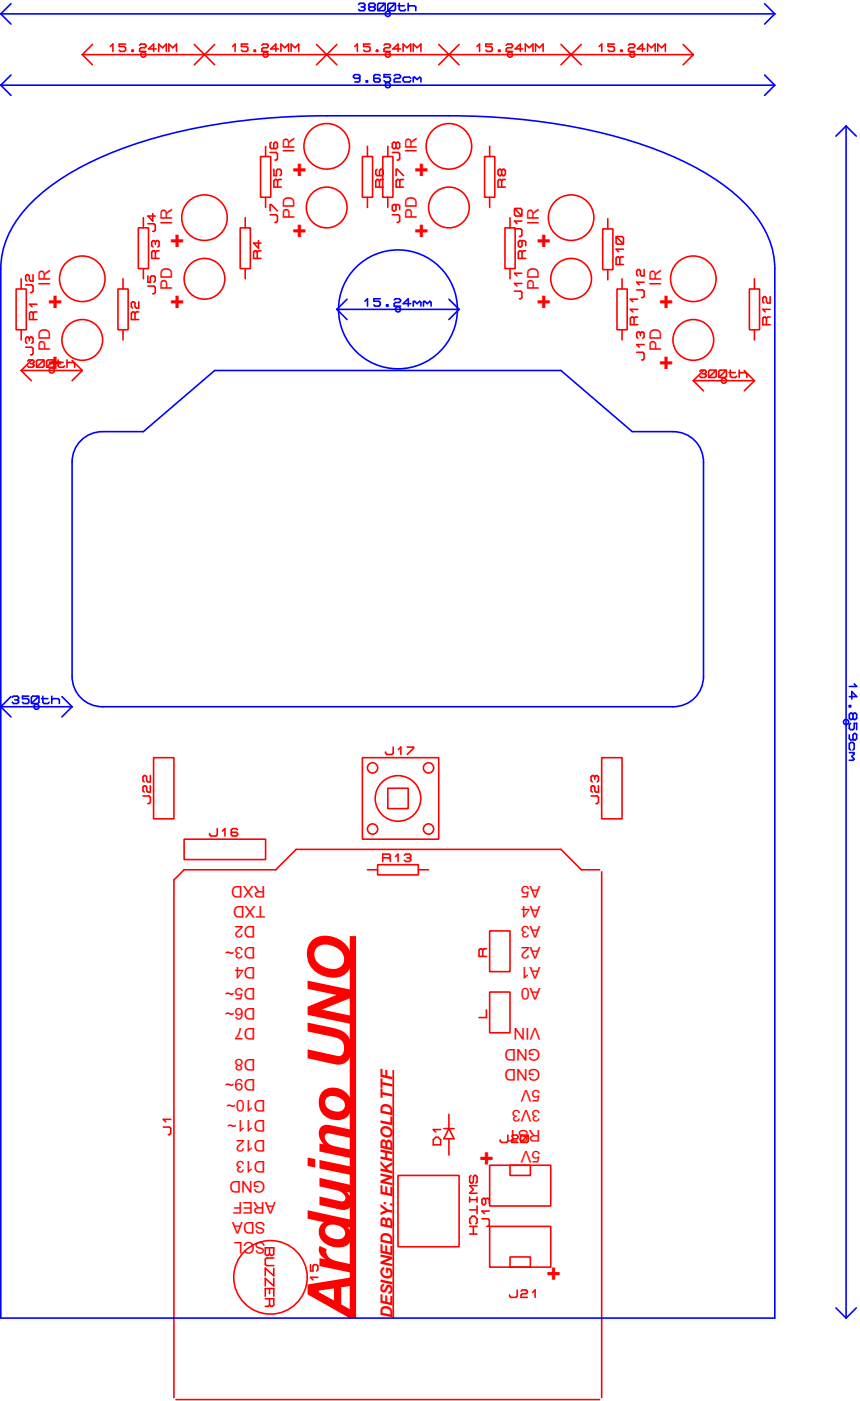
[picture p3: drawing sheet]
<svg xmlns="http://www.w3.org/2000/svg" width="107mm" height="175mm" viewBox="0 0 107 175" stroke-linecap="round" stroke-linejoin="round" font-family="sans-serif">
<g fill="none" stroke="#f00" stroke-width=".2">
<path d="M10.3 6.8h76.2M10.3 6.8l1.2 1.3M11.5 5.5l-1.2 1.3M13.8 5.8l.3-.3v.9M15.7 5.5h-.8v.3h.6l.2 .1v.3l-.2 .2h-.5l-.1-.2M16.5 6.2h.1v.2h-.1zM17.4 5.6l.2-.1h.4l.2 .1v.2l-.2 .1h-.4l-.2 .2v.3h.8M19.5 6.1h-1l.7-.6v.9M19.8 6.4v-.9l.5 .4 .4-.4v.9M21.1 6.4v-.9l.4 .4 .5-.4v.9M24.2 5.5l2.6 2.6M26.8 5.5l-2.6 2.6"/>
<path d="M29 5.8l.3-.3v.9M30.9 5.5h-.8v.3h.6l.2 .1v.3l-.2 .2h-.4l-.2-.2M31.7 6.2h.2v.2h-.2zM32.5 19.5h1.3v5.1h-1.3zM32.6 5.6l.2-.1h.5l.1 .1v.2l-.1 .1h-.5l-.2 .2v.3h.8M33.1 18.2v1.3M33.7 19h.7l.2 .2v.6l-.2 .1h-.1M33.8 17.7l-.1 .2v.5l.1 .1h.6l.2-.1v-.5l-.2-.2h-.1l-.2 .2v.6M34.7 6.1h-.9l.6-.6v.9M35 6.4v-.9l.5 .4 .5-.4v.9M36.3 6.4v-.9l.5 .4 .4-.4v.9M39.5 5.5l2.5 2.6"/>
<path d="M42 5.5l-2.5 2.6M44.2 5.8l.4-.3v.9M45.2 19.5h1.3v5.1h-1.3zM45.8 18.2v1.3M46.1 5.5h-.8v.3h.7l.1 .1v.3l-.1 .2h-.5l-.2-.2M46.9 6.2h.2v.2h-.2zM47.7 19.5h1.3v5.1h-1.3zM47.9 5.6l.1-.1h.5l.2 .1v.2l-.2 .1h-.5l-.1 .2v.3h.8M48.4 18.2v1.3M48.9 19h.8l.1 .2v.6l-.1 .1h-.2M49.4 17.9l-.2-.2h-.1l-.2 .2v.5l.2 .1h.1l.2-.1M49.4 17.9l.1-.2h.2l.1 .2v.5l-.1 .1h-.2l-.1-.1"/>
<path d="M49.4 17.9v.5M49.9 6.1h-.9l.6-.6v.9M50.3 6.4v-.9l.4 .4 .5-.4v.9M51.5 6.4v-.9l.5 .4 .5-.4v.9M54.7 5.5l2.5 2.6M57.2 5.5l-2.5 2.6M59.5 5.8l.3-.3v.9M60.4 19.5h1.3v5.1h-1.3zM61.1 18.2v1.3M61.4 5.5h-.8v.3h.6l.2 .1v.3l-.2 .2h-.5l-.1-.2M62.2 6.2h.1v.2h-.1zM63.1 5.6l.2-.1h.5l.1 .1v.2l-.1 .1h-.5l-.2 .2v.3h.8"/>
<path d="M65.2 6.1h-1l.7-.6v.9M65.5 6.4v-.9l.5 .4 .5-.4v.9M66.8 6.4v-.9l.5 .4 .4-.4v.9M69.9 5.5l2.6 2.6M72.5 5.5l-2.6 2.6M74.7 5.8l.3-.3v.9M76.6 5.5h-.8v.3h.7l.1 .1v.3l-.1 .2h-.5l-.2-.2M77.4 6.2h.2v.2h-.2zM78.4 5.6l.1-.1h.5l.2 .1v.2l-.2 .1h-.5l-.1 .2v.3h.8M80.4 6.1h-.9l.6-.6v.9M80.7 6.4v-.9l.5 .4 .5-.4v.9M82 6.4v-.9l.5 .4 .5-.4v.9"/>
<path d="M85.2 5.5l1.3 1.3M86.5 6.8l-1.3 1.3M2 36h1.3v5.1h-1.3zM2.6 34.7v1.3M3.2 35.5h.8l.1 .2v.6l-.1 .2h-.2M4.1 34.2v.8h-.3l-.1-.1v-.5l-.2-.2h-.2l-.1 .2v.5l.1 .1M4.1 39l-.1-.1h-.2l-.1 .1v.8h.9M4.1 39v.8M4.6 38.9h-.3l-.2 .1M4.6 37.9h-.9l.3 .3M14.7 36h1.3v5.1h-1.3zM15.3 34.7v1.3"/>
<path d="M16.8 39l-.1-.1h-.2l-.1 .1v.8h.9M16.8 39v.8M17.2 28.4h1.3v5.1h-1.3zM17.3 38.9h-.3l-.2 .1M17.3 37.6v.8h-.3l-.2-.2v-.4l-.1-.2h-.2l-.1 .2v.4l.1 .2M17.9 27.1v1.3M17.9 33.5v1.2M18.4 27.9h.8l.2 .1v.7l-.2 .1h-.2M18.4 34.4v.8h.3v-.7l.2-.1h.3l.2 .1v.5l-.2 .2M18.4 35.7h.8l.2 .1v.6l-.2 .2h-.2M19 26.6v1l-.6-.7h1M19.4 31.4l-.2-.1h-.1l-.2 .1v.8h.9"/>
<path d="M19.4 30.1l-.2-.1h-.1l-.2 .1v.5l.2 .2M19.4 30.1v.4M19.4 31.4v.8M19.4 30.1l.1-.1h.2l.1 .1v.5l-.1 .2M19.8 31.3h-.3l-.1 .1M29.9 28.4h1.3v5.1h-1.3zM30.6 27.1v1.3M30.6 33.5v1.2M32.1 31.4l-.2-.1h-.1l-.2 .1v.8h.9M32.1 31.4v.8M32.2 30v.9l-.6-.6h.9M32.5 31.3h-.3l-.1 .1"/>
<path d="M33.1 24.6v1.3M33.7 26.8h.7l.2 .1v.7l-.2 .1h-.1M33.7 26.3v-.8h.1l.8 .8M34.2 21.1v.8h.3v-.6l.1-.2h.3l.2 .2v.4l-.2 .2M34.6 22.5v.8M34.6 22.5l-.1-.1h-.2l-.1 .1v.8h.9M35.1 22.4h-.3l-.2 .1M45.8 24.6v1.3M47 21.1l-.1 .2v.4l.1 .2h.6l.2-.2v-.4l-.2-.2h-.1l-.2 .2v.6M47.3 22.5l-.1-.1h-.2l-.1 .1v.8h.9M47.3 22.5v.8M47.8 22.4h-.3l-.2 .1"/>
<path d="M48.4 24.6v1.3M48.9 26.8h.8l.1 .1v.7l-.1 .1h-.2M49.2 25.5l.2 .2v.4l-.2 .2h-.1l-.2-.2v-.4l.2-.2h.6l.1 .2v.4M49.4 21.9v-.8h.1l.8 .8M49.9 22.5v.8M49.9 22.5l-.2-.1h-.2l-.1 .1v.8h.9M50.3 22.4h-.3l-.1 .1M61.1 24.6v1.3M62.6 22.5l-.2-.1h-.2l-.1 .1v.8h.9M62.6 21.3l-.2-.2h-.2l-.1 .2v.4l.1 .2h.2l.2-.2M62.6 21.3l.1-.2h.2l.1 .2v.4l-.1 .2h-.2l-.1-.2M62.6 21.3v.4"/>
<path d="M62.6 22.5v.8M63 28.4h1.2v5.1h-1.2zM63 22.4h-.3l-.1 .1M63.6 27.1v1.3M63.6 33.5v1.2M64.2 28.5h.7l.2 .2v.6l-.2 .2h-.1M64.2 36.3h.7l.2 .1v.7l-.2 .1h-.1M64.2 26l.9 .9M64.3 26h.6l.2 .1v.7l-.2 .1h-.6l-.1-.1v-.7zM64.9 30l.2 .1v.5l-.2 .2h-.1l-.2-.2v-.5l.2-.1h.6l.2 .1v.5M65.1 27.6h-.9l.3 .3M65.1 35.3h-.9l.3 .3"/>
<path d="M65.1 34.1h-.9l.3 .3M65.1 31.4v.8M65.1 31.4l-.2-.1h-.1l-.2 .1v.8h1M65.6 31.3h-.4l-.1 .1M75.2 28.5h1.2v5.1h-1.2zM75.8 27.3v1.2M75.8 33.6v1.3M76.8 29.5l.9 .9M76.9 36h1.3v5.1h-1.3zM77 29.5h.6l.1 .1v.7l-.1 .1h-.6l-.2-.1v-.7zM77.3 32.2l-.2-.2h-.1l-.2 .2v.8h.9M77.3 32.2v.8"/>
<path d="M77.6 34.7v1.3M77.7 32h-.3l-.1 .2M77.7 31.1h-.9l.3 .3M79.1 39.7l-.2-.2h-.1l-.2 .2v.8h.9M79.1 39.7v.8M79.4 36.1h.8l.1 .2v.6l-.1 .2h-.2M79.5 39.5h-.3l-.1 .2M79.5 38.6h-.9l.3 .3M79.5 37.3h-.9l.3 .3M80.3 35.2h-.9l.3 .3M80.3 33.6v.8h-.3l-.1-.2v-.4l-.2-.2h-.2l-.1 .2v.4l.1 .2M93.4 36h1.3v5.1h-1.3z"/>
<path d="M94.1 34.7v1.3M95.6 39.7l-.2-.2h-.1l-.2 .2v.8h.9M95.6 39.7v.8M96 39.5h-.3l-.1 .2M96 38.6h-.9l.3 .3M96 37v.8h-.3l-.1-.2v-.5l-.2-.1h-.1l-.2 .1v.5l.2 .2M2.6 41.1v1.3M2.6 46.2h7.7M2.6 46.2l1.3 1.2M3.2 43.3h.8l.1 .1v.7l-.1 .1h-.2M3.4 45l.2-.1h.5l.1 .1v.2l-.1 .1M3.7 42.2l.1-.2h.2l.1 .2v.4l-.1 .2"/>
<path d="M3.7 42.2l-.2-.2h-.2l-.1 .2v.4l.1 .2M3.7 42.2v.3M3.8 45.3h.3M3.9 44.9l-1.3 1.3M4.1 45.3l.1 .2v.1l-.1 .2h-.5l-.2-.2M4.5 45l.2-.1h.6l.2 .1v.6l-.2 .2h-.6l-.2-.2zM5.5 44.9l-1 .9M5.8 45l.2-.1h.6l.2 .1v.6l-.2 .2h-.6l-.2-.2zM6.8 44.9l-1 .9M7.1 45.2h.8M7.2 44.9v.7l.2 .2h.5l.1-.2M8.4 45.3l.1-.1h.6l.2 .1v.5"/>
<path d="M8.4 44.9v.9M9 44.9l1.3 1.3M10.3 46.2l-1.3 1.2M15.3 41.1v1.3M77.6 41.1v1.3M79.4 43.9h.8l.1 .2v.6l-.1 .2h-.2M79.9 41.5l.1-.1h.2l.1 .1v.5l-.1 .2M79.9 41.5l-.2-.1h-.2l-.1 .1v.5l.1 .2M79.9 41.5v.3M80.3 42.9h-.9l.3 .4M86.5 47.4h7.6M86.5 47.4l1.2 1.3"/>
<path d="M87.3 46.3l.1-.2h.5l.1 .2v.1l-.1 .2M87.6 46.6h.3M87.7 46.2l-1.2 1.2M87.9 46.6l.1 .1v.2l-.1 .1h-.5l-.1-.1M88.4 46.3l.1-.2h.7l.1 .2v.6l-.1 .1h-.7l-.1-.1zM89.3 46.1l-.9 .9M89.6 46.3l.2-.2h.6l.2 .2v.6l-.2 .1h-.6l-.2-.1zM90.6 46.1l-1 .9M90.9 46.4h.8M91.1 46.1v.8l.1 .1h.5l.2-.1M92.2 46.6l.1-.2h.7l.1 .2v.4M92.2 46.1v.9"/>
<path d="M92.8 46.2l1.3 1.2M94.1 41.1v1.3M94.1 47.4l-1.3 1.3M17.8 99.2h.8l.1 .2v.6l-.1 .2h-.2M18.7 96.7v.8h-.3l-.1-.2v-.5l-.2-.1h-.1l-.2 .1v.5l.2 .2M18.7 97.9v.8h-.3l-.1-.1v-.5l-.2-.2h-.1l-.2 .2v.5l.2 .1M19.1 94.4h2.6v7.7h-2.6zM45.2 94.4h9.5v10.2h-9.5zM48.4 98.2h2.5v2.6h-2.5zM49 93.1v.8l-.1 .1h-.7l-.1-.1v-.2M49.7 93.4l.3-.3v.9M50.8 93.1h.8v.2l-.8 .7"/>
<path d="M73.7 99.2h.8l.1 .2v.6l-.1 .2h-.2M74.2 96.8l-.2-.1h-.1l-.2 .1v.5l.2 .2M74.2 96.8l.1-.1h.2l.1 .1v.5l-.1 .2M74.2 96.8v.3M74.6 97.9v.8h-.3l-.1-.1v-.5l-.2-.2h-.1l-.2 .2v.5l.2 .1M75 94.4h2.6v7.7h-2.6zM23 104.6h10.1v2.5h-10.1zM27.1 103.3v.7l-.2 .2h-.6l-.2-.2v-.1M27.7 103.6l.3-.3v.9M29.6 103.4l-.1-.1h-.5l-.2 .1v.6l.2 .2h.5l.1-.2v-.1l-.1-.2h-.7M45.8 108.4h1.3M47.1 107.8h5.1v1.2h-5.1z"/>
<path d="M47.7 106.9h.8M48.5 106.9l.2-.1v-.2l-.2-.1h-.8v.9M48.5 106.9l.2 .2v.3M49.3 106.8l.3-.3v.9M50.4 106.6l.2-.1h.5l.1 .1v.2l-.1 .1M50.7 106.9h.4M51.1 106.9l.1 .2v.1l-.1 .2h-.5l-.2-.2M52.2 108.4h1.2M60.2 118.4l-.2-.1h-.1l-.2 .1v.8h1M60.2 118.4v.8M60.7 118.3h-.4l-.1 .1M61.1 116h2.5v5.1h-2.5z"/>
<path d="M74.8 108.4h-2.3l-2.6-2.5h-33l-2.5 2.5h-11.4l-1.3 1.3v64.5M75 108.7v65.5M21.3 139.5h-.9l.3 .3M56 138.9v1.8M60.7 125.9v.9h-1M61.1 123.6h2.5v5.1h-2.5zM20.4 140.5h.7l.2 .1v.7l-.2 .1h-.1M33.1 155.5h1v.8l-.1 .2h-.2l-.2-.2-.2 .2h-.2l-.1-.2zM33.6 155.5v.8M34.1 158.1v.9l-1-.9v.9M34.1 159.3v1l-1-1v1M34.1 156.8h-.9l-.1 .2v.6l.1 .1h.9"/>
<path d="M38.7 157.6v.8h.3v-.6l.2-.2h.3l.1 .2v.5l-.1 .1M39.6 159.2h-.9l.3 .3M49.6 146.5h7.6v8.9h-7.6zM54 142.1l.3-.4h.3l.3 .4v.6h-.9zM54.9 140.8h-.9l.3 .3M55.3 140.7h1.3M56 140.7l.6 1.2h-1.3zM56 141.9v2.1M58.6 149.2v.6M58.6 149.5h.9M58.6 150.8h.9M58.6 152.9h.9"/>
<path d="M58.6 153.8h.9M58.7 146.5l-.1 .2v.6l.1 .2h.2l.1-.2v-.6l.2-.2h.1l.2 .2v.6l-.2 .2M58.7 152.5l-.1-.1v-.5l.3-.3h.3l.3 .3v.5l-.2 .1M59 152.9v.9M59.5 149.2v.6M59.5 150.3v1M59.5 147.8h-.9l.4 .5-.4 .4h.9M60.1 151.9h.8l.1 .2v.6l-.1 .2h-.2M60.4 149.4l.2 .1v.5l-.2 .2h-.2l-.1-.2v-.5l.1-.1h.7l.1 .1v.5M61 150.9h-.9l.3 .4M61.1 145.2h7.6v5.1h-7.6zM61.1 152.9h7.6v5h-7.6z"/>
<path d="M63.3 141.5v.7l-.1 .2h-.7l-.1-.2v-.1M63.6 145.2h2.5v1.3h-2.5zM63.6 156.7h2.5v1.2h-2.5zM63.8 141.6l.2-.1h.4l.2 .1v.2l-.2 .1h-.4l-.2 .2v.3h.8M64.9 141.6l.2-.1h.6l.2 .1v.6l-.2 .2h-.6l-.2-.2zM65.9 141.5l-1 .9M21.9 174.4h52.9M33.1 161.6v-1h1v1M33.1 161.9h1v.8l-.1 .1h-.2l-.2-.1M33.6 160.6v.6M33.6 161.9v.8M33.6 162.7l-.2 .1h-.3"/>
<path d="M38.7 160.2h.8l.1 .1v.7l-.1 .1h-.2M64.5 160.8v.7l-.2 .2h-.6l-.2-.2v-.1M65 160.9l.1-.1h.5l.2 .1v.2l-.2 .1h-.5l-.1 .2v.3h.8M66.4 161.1l.3-.3v.9"/>
<circle cx="17.9" cy="6.8" r=".32"/>
<circle cx="33.1" cy="6.8" r=".32"/>
<circle cx="40.7" cy="18.2" r="2.84"/>
<circle cx="48.4" cy="6.8" r=".32"/>
<circle cx="56" cy="18.2" r="2.84"/>
<circle cx="63.6" cy="6.8" r=".32"/>
<circle cx="78.8" cy="6.8" r=".32"/>
<circle cx="10.3" cy="34.8" r="2.84"/>
<circle cx="25.5" cy="27.1" r="2.84"/>
<circle cx="25.5" cy="34.8" r="2.54"/>
<circle cx="40.7" cy="25.9" r="2.54"/>
<circle cx="56" cy="25.9" r="2.54"/>
<circle cx="71.2" cy="27.1" r="2.84"/>
<circle cx="71.2" cy="34.8" r="2.54"/>
<circle cx="86.5" cy="34.8" r="2.84"/>
<circle cx="6.4" cy="46.2" r=".32"/>
<circle cx="10.3" cy="42.4" r="2.54"/>
<circle cx="86.5" cy="42.4" r="2.54"/>
<circle cx="90.3" cy="47.4" r=".32"/>
<circle cx="46.5" cy="95.7" r=".64"/>
<circle cx="49.6" cy="99.5" r="2.84"/>
<circle cx="53.4" cy="95.7" r=".64"/>
<circle cx="46.5" cy="103.3" r=".64"/>
<circle cx="53.4" cy="103.3" r=".64"/>
<circle cx="33.7" cy="159.2" r="4.6"/>
</g>
<path d="M44 116.7v47.6" fill="none" stroke="#f00" stroke-width=".79" stroke-linecap="butt"/>
<path d="M49 133.4v30.9" fill="none" stroke="#f00" stroke-width=".21"/>
<g fill="none" stroke="#00f" stroke-width=".2">
<path d="M.1 10.6h96.5M.1 10.6l1.3 1.3M.1 1.7h96.5M.1 1.7l1.3 1.3M1.4 9.3l-1.3 1.3M1.4 .5l-1.3 1.2M44.7 .6l.2-.2h.4l.2 .2v.1l-.2 .2M44.9 9.6l-.2 .2h-.5l-.1-.2v-.2l.1-.1h.5l.2 .1v.7l-.2 .1h-.5M45 .9h.3M45.3 .9l.2 .1v.2l-.2 .1h-.4l-.2-.1M45.7 10.1h.1v.1h-.1zM46.1 .9l-.1-.2v-.1l.1-.2h.5l.2 .2v.1l-.2 .2"/>
<path d="M46.1 .9l-.1 .1v.2l.1 .1h.5l.2-.1v-.2l-.2-.1M46.1 .9h.5M47.1 .6l.1-.2h.7l.1 .2v.6l-.1 .1h-.7l-.1-.1zM47.4 9.4l-.2-.1h-.4l-.2 .1v.7l.2 .1h.4l.2-.1v-.2l-.2-.1h-.6M48 .4l-.9 .9M48.4 .6l.1-.2h.6l.2 .2v.6l-.2 .1h-.6l-.1-.1zM48.7 9.3h-.8v.3h.6l.2 .2v.3l-.2 .1h-.5l-.1-.1M49.2 9.4l.1-.1h.5l.1 .1v.2l-.1 .2h-.5l-.1 .1v.3h.7M49.3 .4l-.9 .9M49.6 .7h.8M49.8 .4v.8l.1 .1h.5l.2-.1M50.9 .9l.2-.2h.6l.1 .2v.4"/>
<path d="M50.9 .4v.9M51.2 9.8l-.1-.2h-.7l-.1 .2v.3l.1 .1h.7l.1-.1M51.5 9.6v.6M51.5 9.8l.2-.2 .3 .3 .3-.3 .2 .2v.4M95.3 9.3l1.3 1.3M95.3 .5l1.3 1.2M96.6 10.6l-1.3 1.3M96.6 1.7l-1.3 1.3M105.5 15.7v148.6M105.5 15.7l-1.3 1.3M105.5 15.7l1.3 1.3M3.8 25.4a29.7 29.7 0 0 1 10.1-6.4 72.9 72.9 0 0 1 26.8-4.6h15.3a72.9 72.9 0 0 1 26.8 4.6 29.7 29.7 0 0 1 10.1 6.4 11.6 11.6 0 0 1 3.7 8.1v130.8h-96.5v-130.8a11.6 11.6 0 0 1 3.7-8.1z"/>
<path d="M42 38.6h15.2M42 38.6l1.3 1.2M43.3 37.3l-1.3 1.3M45.5 37.5l.3-.3v1M47.4 37.2h-.8v.3h.6l.2 .2v.3l-.2 .2h-.4l-.2-.2M48.2 38h.2v.2h-.2zM49.2 37.4l.1-.2h.5l.1 .2v.1l-.1 .2h-.5l-.1 .1v.4h.7M51.2 37.8h-.9l.6-.6v1M51.5 37.5v.7M51.5 37.7l.2-.2 .3 .3 .3-.3 .2 .2v.5M52.8 37.5v.7M52.8 37.7l.2-.2 .3 .3 .3-.3 .2 .2v.5"/>
<path d="M56 37.3l1.2 1.3M57.2 38.6l-1.2 1.2M10.1 54.9a3.8 3.8 0 0 1 2.7-1.1h5.1l8.9-7.6h43.1l8.9 7.6h5.1a3.8 3.8 0 0 1 3.8 3.8v26.7a3.8 3.8 0 0 1-3.8 3.8h-71.1a3.8 3.8 0 0 1-3.8-3.8v-26.7a3.8 3.8 0 0 1 1.1-2.7zM.1 88.1h8.9M.1 88.1l1.3 1.3M1.4 86.8l-1.3 1.3M1.5 86.9l.2-.1h.5l.1 .1v.2l-.1 .1M1.8 87.2h.4M2.2 87.2l.1 .2v.1l-.1 .2h-.5l-.2-.2M3.6 86.8h-.8v.3h.6l.2 .1v.3l-.2 .2h-.4l-.2-.2M3.9 86.9l.2-.1h.6l.2 .1v.6l-.2 .2h-.6l-.2-.2zM4.9 86.8l-1 .9"/>
<path d="M5.2 87.1h.8M5.3 86.8v.7l.2 .2h.5l.1-.2M6.4 87.2l.2-.1h.6l.2 .1v.5M6.4 86.8v.9M7.7 86.8l1.3 1.3M9 88.1l-1.3 1.3M105.9 86.8h.9l-.6-.6v.9M105.9 87.9h.2v.2h-.2zM105.9 91.6v.5l.2 .1h.6l.1-.1v-.5l-.1-.2h-.2l-.1 .2v.5l.1 .1M105.9 93.8h.6M106.1 90.2l-.2 .1v.5l.2 .1h.3l.1-.1v-.6h.3v.7M106.1 93.5l-.2-.2v-.6l.2-.2h.3l.1 .2v.6l-.1 .2"/>
<path d="M106.4 89l-.2-.1h-.1l-.2 .1v.5l.2 .2h.1l.2-.2M106.4 89l.1-.1h.2l.1 .1v.5l-.1 .2h-.2l-.1-.2M106.4 89v.5M106.4 93.8l.1 .2-.3 .3 .3 .3-.1 .2h-.5M106.5 85.2l.3 .4h-.9M104.2 163l1.3 1.3M106.8 163l-1.3 1.3"/>
<circle cx="48.4" cy="1.7" r=".32"/>
<circle cx="48.4" cy="10.6" r=".32"/>
<circle cx="49.6" cy="38.6" r="7.4"/>
<circle cx="49.6" cy="38.6" r=".32"/>
<circle cx="4.5" cy="88.1" r=".32"/>
<circle cx="105.5" cy="90" r=".32"/>
</g>
<text font-size="8.4" fill="#f00" x="43.7" y="164.3" transform="rotate(-90 43.7 164.3)">Arduino UNO</text>
<g font-size="3.4" fill="#f00">
<text x="38.4" y="22" transform="rotate(-90 38.4 22)">+</text>
<text x="53.7" y="22" transform="rotate(-90 53.7 22)">+</text>
<text x="38.4" y="29.7" transform="rotate(-90 38.4 29.7)">+</text>
<text x="53.7" y="29.7" transform="rotate(-90 53.7 29.7)">+</text>
<text x="23.2" y="30.9" transform="rotate(-90 23.2 30.9)">+</text>
<text x="68.9" y="30.9" transform="rotate(-90 68.9 30.9)">+</text>
<text x="7.9" y="38.6" transform="rotate(-90 7.9 38.6)">+</text>
<text x="23.2" y="38.6" transform="rotate(-90 23.2 38.6)">+</text>
<text x="68.9" y="38.6" transform="rotate(-90 68.9 38.6)">+</text>
<text x="84.1" y="38.6" transform="rotate(-90 84.1 38.6)">+</text>
<text x="7.9" y="46.2" transform="rotate(-90 7.9 46.2)">+</text>
<text x="84.1" y="46.2" transform="rotate(-90 84.1 46.2)">+</text>
<text x="59.8" y="145.5">+</text>
<text x="69.9" y="157.7" transform="rotate(-180 69.9 157.7)">+</text>
</g>
<g font-size="2.3" fill="#f00">
<text x="36.7" y="19.1" transform="rotate(-90 36.7 19.1)">IR</text>
<text x="52" y="19.1" transform="rotate(-90 52 19.1)">IR</text>
<text x="21.5" y="28" transform="rotate(-90 21.5 28)">IR</text>
<text x="36.7" y="27.3" transform="rotate(-90 36.7 27.3)">PD</text>
<text x="52" y="27.3" transform="rotate(-90 52 27.3)">PD</text>
<text x="67.2" y="28" transform="rotate(-90 67.2 28)">IR</text>
<text x="6.2" y="35.6" transform="rotate(-90 6.2 35.6)">IR</text>
<text x="82.4" y="35.6" transform="rotate(-90 82.4 35.6)">IR</text>
<text x="21.5" y="36.2" transform="rotate(-90 21.5 36.2)">PD</text>
<text x="67.2" y="36.2" transform="rotate(-90 67.2 36.2)">PD</text>
<text x="6.2" y="43.8" transform="rotate(-90 6.2 43.8)">PD</text>
<text x="82.4" y="43.8" transform="rotate(-90 82.4 43.8)">PD</text>
<text x="33.1" y="112.9" transform="rotate(-180 33.1 112.9)">TXD</text>
<text x="33.1" y="110.4" transform="rotate(-180 33.1 110.4)">RXD</text>
<text x="67.4" y="112.9" transform="rotate(-180 67.4 112.9)">A4</text>
<text x="67.4" y="110.4" transform="rotate(-180 67.4 110.4)">A5</text>
<text x="31.8" y="118" transform="rotate(-180 31.8 118)">D3~</text>
<text x="31.8" y="115.5" transform="rotate(-180 31.8 115.5)">D2</text>
<text x="67.4" y="118" transform="rotate(-180 67.4 118)">A2</text>
<text x="67.4" y="115.5" transform="rotate(-180 67.4 115.5)">A3</text>
<text x="31.8" y="123.1" transform="rotate(-180 31.8 123.1)">D5~</text>
<text x="31.8" y="120.6" transform="rotate(-180 31.8 120.6)">D4</text>
<text x="31.8" y="125.6" transform="rotate(-180 31.8 125.6)">D6~</text>
<text x="67.4" y="123.1" transform="rotate(-180 67.4 123.1)">A0</text>
<text x="67.4" y="120.6" transform="rotate(-180 67.4 120.6)">A1</text>
<text x="31.8" y="132" transform="rotate(-180 31.8 132)">D8</text>
<text x="31.8" y="128.2" transform="rotate(-180 31.8 128.2)">D7</text>
<text x="67.4" y="128.2" transform="rotate(-180 67.4 128.2)">VIN</text>
<text x="67.4" y="130.7" transform="rotate(-180 67.4 130.7)">GND</text>
<text x="31.8" y="134.5" transform="rotate(-180 31.8 134.5)">D9~</text>
<text x="33.1" y="137.1" transform="rotate(-180 33.1 137.1)">D10~</text>
<text x="67.4" y="133.3" transform="rotate(-180 67.4 133.3)">GND</text>
<text x="67.4" y="135.8" transform="rotate(-180 67.4 135.8)">5V</text>
<text x="33.1" y="139.6" transform="rotate(-180 33.1 139.6)">D11~</text>
<text x="33.1" y="142.2" transform="rotate(-180 33.1 142.2)">D12</text>
<text x="67.4" y="138.3" transform="rotate(-180 67.4 138.3)">3V3</text>
<text x="67.4" y="140.9" transform="rotate(-180 67.4 140.9)">RST</text>
<text x="67.4" y="143.4" transform="rotate(-180 67.4 143.4)">5V</text>
<text x="33.1" y="147.2" transform="rotate(-180 33.1 147.2)">GND</text>
<text x="33.1" y="144.7" transform="rotate(-180 33.1 144.7)">D13</text>
<text x="34.4" y="149.8" transform="rotate(-180 34.4 149.8)">AREF</text>
<text x="33.1" y="152.3" transform="rotate(-180 33.1 152.3)">SDA</text>
<text x="33.1" y="154.9" transform="rotate(-180 33.1 154.9)">SCL</text>
<text x="49" y="164.3" transform="rotate(-90 49 164.3)">DESIGNED BY: ENKHBOLD TTF</text>
</g>
</svg>
